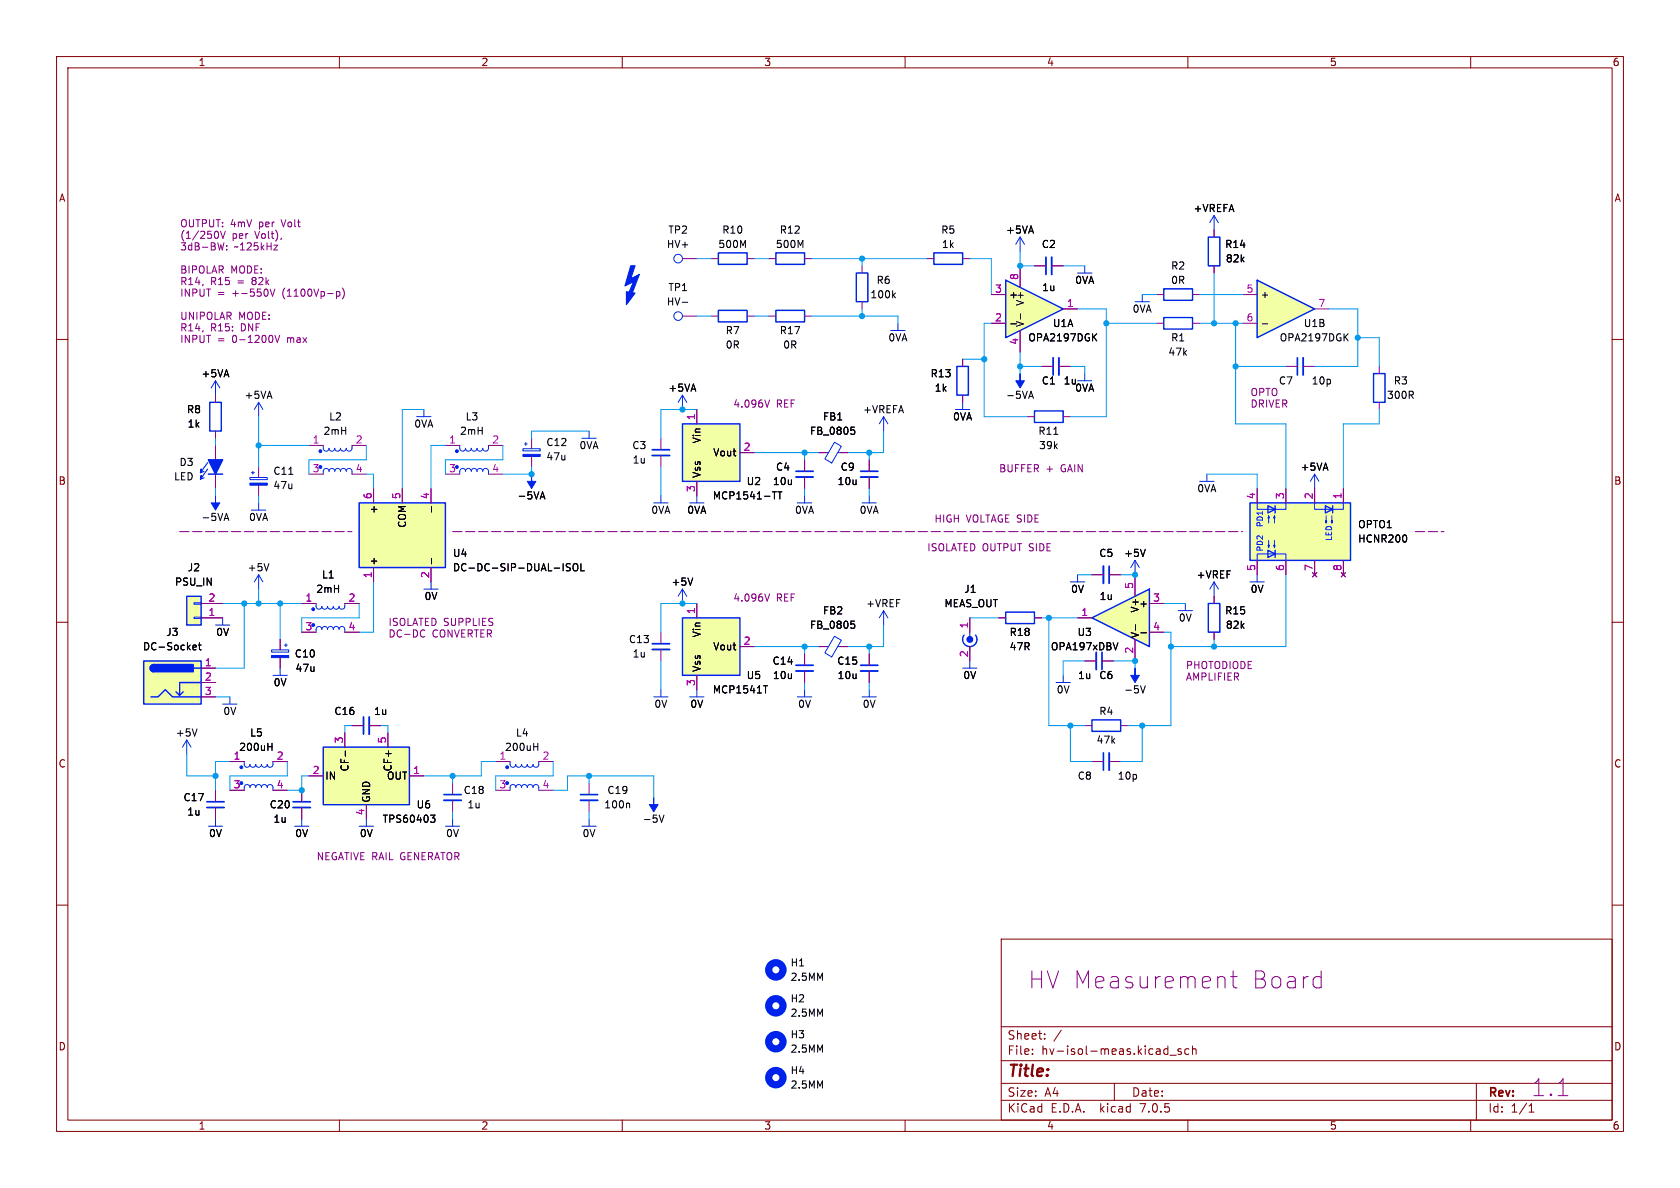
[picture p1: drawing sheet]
<svg xmlns="http://www.w3.org/2000/svg" width="297mm" height="210mm" viewBox="0 0 297 210" stroke-linecap="round" stroke-linejoin="round" font-family="sans-serif">
<g fill="none" stroke="#840000" stroke-width=".18">
<path d="M10 10h277v190h-277zM12 12h273v186h-273zM60 10v2M110 10v2M160 10v2M210 10v2M260 10v2M10 60h2M285 60h2M10 110h2M285 110h2M10 160h2"/>
<path d="M285 160h2M177 166h108v32h-108zM60 198v2M110 198v2M160 198v2M177 194.5h108M177 191.5h108M177 187.5h108M177 181.5h108M182.5 186.3v.1M182.5 185.5v.1M184.7 183.6v.1"/>
<path d="M184.7 182.8v.1M187.6 182.1l-1.3 2M197 191.5v3M206 185.4l.5 .1M206.5 184.9v1.5M206.5 186.3l-.5 .1M206.8 186.5h1.2M208.8 185.5l-.3-.1-.3 .2 .1 .2 .5 .2v.3h-.6M210 198v2M210.2 185.5l-.5-.1-.2 .3v.4l.1 .2h.6M210.8 185.5l.2-.1 .4 .1 .1 .9M210.8 184.9v1.5"/>
<path d="M260 198v2M261 191.5v6.5M270.3 196.6h.9M270.7 195.1v1.5"/>
</g>
<g fill="#f3ffa5" stroke="#f3ffa5" stroke-width=".18">
<path d="M63.5 88.9h15.2v11.4h-15.2z"/>
<path d="M120.6 74.9h10.2v10.2h-10.2z"/>
<path d="M33 105.4h2.6v5.1h-2.6z"/>
<path d="M57.1 132.1h15.3v10.1h-15.3z"/>
<path d="M25.4 116.8h10.2v7.7h-10.2z"/>
<path d="M120.6 109.2h10.2v10.2h-10.2z"/>
</g>
<g fill="none" stroke="#0023eb" stroke-width=".25">
<path d="M127 44.7h5.1v2h-5.1zM127 54.9h5.1v2h-5.1zM137.2 44.7h5v2h-5zM165.1 44.7h5.1v2h-5.1zM213.6 41.9h2v5.1h-2zM37.1 71.1h2v5.1h-2zM120.6 74.9h10.2v10.2h-10.2zM36.8 83.8h2.6M63.5 88.9h15.2v11.4h-15.2zM25.4 116.8h10.2v7.7h-10.2zM27.2 117.5a.64 .64 0 0 0-.7 .6 .64 .64 0 0 0 .7 .6M33 105.4h2.6v5.1h-2.6z"/>
<path d="M34.3 118.1h1.3M120.6 109.2h10.2v10.2h-10.2zM170.4 112.3a1.27 1.27 0 0 0 .2 1.7 1.27 1.27 0 0 0 1.7 0 1.27 1.27 0 0 0 .2-1.7M177.8 108.2h5.1v2h-5.1zM213.6 106.7h2v5.1h-2zM26.7 123.2h1.2l1.3-1.3 1.3 1.3h5.1M32.4 122.3l-.7 .6M35.6 120.7h-3.9v2.2l-.6-.6M57.1 132.1h15.3v10.1h-15.3zM193 127.3h5.1v2h-5.1z"/>
</g>
<g fill="none" stroke="#840084" stroke-width=".18">
<path d="M120.6 45.7h2.6M120.6 55.9h2.6M125.7 45.7h1.3M125.7 55.9h1.3M132.1 45.7h1.2M132.1 55.9h1.2M135.9 45.7h1.3M142.2 45.7h1.3M163.8 45.7h1.3M170.2 45.7h1.2M182.9 47h2M185.9 47h2.1"/>
<path d="M214.6 40.6v1.3M214.6 47v1.3M38.1 69.9v1.2M38.1 76.2v1.3M38.1 78.7v2.6M54.6 78.7h2.5M62.2 78.7h2.6M78.7 78.7h2.6M86.4 78.7h2.5M94 77.5v1.8M116.8 77.5v2M123.2 72.4v2.5"/>
<path d="M38.1 83.8v2.6M45.7 82.6v1.8M45.7 85.8v1.8M54.6 83.8h2.5M62.2 83.8h2.6M66 86.4v2.5M71.1 86.4v2.5M76.2 86.4v2.5M78.7 83.8h2.6M86.4 83.8h2.5M94 80.7v1.9M116.8 80.5v2.1"/>
<path d="M123.2 85.1v2.5M130.8 80h2.5M35.6 106.7h3.8M35.6 109.2h3.8M35.6 118.1h2.5M49.5 113v1.9M49.5 116.3v1.8M53.3 106.7h2.6M53.3 111.8h2.6M61 106.7h2.5M61 111.8h2.5M66 100.3v2.6"/>
<path d="M76.2 100.3v2.6M116.8 111.8v2M116.8 114.8v2M123.2 106.7v2.5M123.2 119.4v2.5M130.8 114.3h2.5M142.2 115.6v2M142.2 118.6v2.1M144.8 114.3h1.2M148.6 114.3h1.3M171.4 109.2v2.6M171.4 114.3v2.5"/>
<path d="M176.5 109.2h1.3M182.9 109.2h1.2M193 101.6h2.1M196.1 101.6h2M214.6 105.4v1.3M214.6 111.8v1.2M35.6 120.7h2.5M35.6 123.2h2.5M38.1 139.7v2M40.6 134.6h2.6M40.6 139.7h2.6M48.3 134.6h2.5"/>
<path d="M48.3 139.7h2.5M53.3 139.7v2M54.6 137.2h2.5M61 129.5v2.6M62.2 128.3h2.1M65.3 128.3h2M68.6 129.5v2.6M72.4 137.2h2.5M80 138.4v2.1M87.6 134.6h2.6M87.6 139.7h2.6M95.2 134.6h2.6"/>
<path d="M95.2 139.7h2.6M104.1 138.4v2.1M191.8 128.3h1.2M193 134.6h2.1M196.1 134.6h2M198.1 128.3h1.3M38.1 142.7v2.1M53.3 142.7v2.1M64.8 142.2v2.6M80 141.5v2M104.1 141.5v2"/>
</g>
<g fill="none" stroke="#000" stroke-width=".18">
<path d="M120.6 53.4h1M39.7 91.7h.6M40 90.7l.5 1.3M47.5 99.6l-.4 1.3M76.3 89.6v.9M76.3 98.7v1M95.6 87.8h.6M95.9 86.9l.4 1.3M100.8 99.7l-.5-.1-.2 .3 .1 .3 .6 .2v.4l-.2 .1-.5-.1M101.4 99.8l.2-.2a.43 .43 0 0 1 .6 .5v.4a.42 .42 0 0 1-.5 .4 .42 .42 0 0 1-.4-.4zM102.7 99.6v1.3h.6M136.5 86.9h.8"/>
<path d="M137.5 86.9h.7M137.9 86.9v1.3M202.5 97.1l-.4 1.3M34.3 114l.4 .1v.2l-.6 .2M34.7 114.8l-.4 .1M35.1 114h.5M35.3 113.6v1.1l.3 .2M122.5 102.2l-.5 1.2M150.5 109.8h.6M150.6 110.3h.3l.2 .2-.1 .5-.4 .1M34.8 128.8l-.4 1.3M47.4 132h.7"/>
<path d="M48.1 131.4v1.3M61.1 132.7v1M94.4 132h.7M95.1 131.4v1.3M135 121.2h.7M201.6 121.2l.5 1.3 .4-1.3M76.1 144.1h.8l-.4 .5 .3 .1 .1 .4-.2 .3h-.4M111.1 142l.2 .2v.6M116.5 144.1l.5 1.3 .4-1.3"/>
</g>
<g fill="none" stroke="#0023eb" stroke-width=".18">
<path d="M214.6 38.1l-.7 1.3M214.6 38.1v2.5M214.6 38.1l.8 1.3M180.3 41.9l-.7 1.3M180.3 41.9v2.6M180.3 41.9l.8 1.3M38.1 67.3v2.6M38.1 67.3l-.8 1.3M38.1 67.3l.8 1.3M45.7 71.1v2.6M45.7 71.1l-.7 1.3M45.7 71.1l.8 1.3"/>
<path d="M57.1 78.7l.1 .8 .4 .3 .4-.2 .2-.4 .1 .4 .3 .2 .4-.2 .2-.4 .1 .4 .3 .1 .4-.1 .2-.4 .1 .4 .3 .1h.4l.2-.5 .2 .5h.4l.4-.3v-.7M73.7 73.7h2.5M74.9 72.4v1.3M81.3 78.7v.8l.5 .3 .3-.2 .2-.4 .1 .4 .3 .2 .5-.2 .1-.4 .1 .4 .3 .1 .4-.1 .2-.4 .1 .4 .3 .1h.4l.2-.5 .2 .5h.5l.3-.3 .1-.7M92.5 79.3h3v.4h-3zM92.7 78.5h.5M93 78.2v.5M102.9 77.5h2.5M104.1 76.2v1.3M120.6 69.9l-.7 1.2M120.6 69.9v2.5M120.6 69.9l.8 1.2"/>
<path d="M38.1 81.3v2.5M44.2 84.4h3v.4h-3zM44.4 90.2h2.6M44.4 83.6h.6M44.7 83.3v.5M45.7 88.9v1.3M57.1 83.8l.1-.7 .5-.3 .3 .2 .2 .3 .1-.3 .3-.2 .4 .1 .2 .4 .1-.3 .3-.2 .4 .1 .2 .4 .1-.3 .2-.2 .5 .1 .2 .4 .2-.4 .4-.1 .4 .3v.7M81.3 83.8v-.7l.5-.3 .4 .2 .1 .3 .1-.3 .3-.2 .4 .1 .2 .4 .1-.3 .3-.2 .5 .1 .1 .4 .1-.3 .3-.2 .4 .1 .2 .4 .2-.4 .5-.1 .3 .3 .1 .7M115.6 88.9h2.5M116.8 87.6v1.3M121.9 88.9h2.6M123.2 87.6v1.3"/>
<path d="M141 88.9h2.5M142.2 87.6v1.3M152.4 88.9h2.5M153.7 87.6v1.3M200.7 99.1l-.8 1.2M200.7 99.1v2.5M200.7 99.1l.7 1.2M34.3 106.6h1.3v.2h-1.3zM34.3 109.1h1.3v.2h-1.3zM38.1 110.5h2.5M39.4 109.2v1.3M45.7 101.6v2.5"/>
<path d="M45.7 101.6l-.7 1.3M45.7 101.6l.8 1.3M48 114.9h3.1v.4h-3.1zM48.3 119.4h2.5M49.5 118.1v1.3M50.3 114h.5M50.5 113.8v.5M55.9 106.7v.7l.5 .3 .3-.1 .2-.4 .1 .3 .3 .2 .5-.1 .1-.4 .1 .3 .3 .2 .4-.1 .2-.4 .1 .3 .3 .2 .4-.1 .2-.4 .2 .4 .5 .1 .3-.3 .1-.7M55.9 111.8v-.8l.5-.3 .4 .2 .1 .4 .1-.4 .3-.1 .4 .1 .2 .4 .1-.4 .3-.1 .5 .1 .1 .4 .1-.3 .3-.2h.4l.2 .5 .2-.4 .5-.1 .3 .3 .1 .7M74.9 104.1h2.6M76.2 102.9v1.2M120.6 104.1v2.6"/>
<path d="M120.6 104.1l-.7 1.3M120.6 104.1l.8 1.3M146 114.3h.4M147.5 112.5l1.2 .7-1.7 2.9-1.2-.7zM148.1 114.3h.5M156.2 108l-.8 1.2M156.2 108v2.5M156.2 108l.8 1.2M170.2 118.1h2.5M171.4 111.8v1.2M171.4 114.3v.5M171.4 116.8v1.3"/>
<path d="M188 119.4v1.3M208.3 108h2.5M209.5 106.7v1.3M214.6 102.9v2.5M214.6 102.9l-.7 1.2M214.6 102.9l.8 1.2M221 102.9h2.5M222.2 101.6v1.3M33 130.8l-.7 1.3M33 130.8v2.6M33 130.8l.8 1.3M39.4 124.5h2.5"/>
<path d="M40.6 123.2v1.3M43.2 134.6v.8l.5 .2 .3-.1 .2-.4 .1 .4 .3 .1 .5-.1 .1-.4 .1 .3 .3 .2 .4-.1 .2-.4 .1 .3 .3 .2 .4-.1 .2-.4 .2 .4 .5 .1 .3-.3 .1-.7M43.2 139.7v-.7l.5-.3 .4 .1 .1 .4 .1-.3 .3-.2 .4 .1 .2 .4 .1-.3 .3-.2 .5 .1 .1 .4 .1-.3 .3-.2 .4 .1 .2 .4 .2-.4 .5-.1 .3 .3 .1 .7M90.2 134.6v.8l.5 .2 .3-.1 .2-.4 .1 .4 .3 .1 .4-.1 .2-.4 .1 .3 .3 .2 .4-.1 .2-.4 .1 .3 .3 .2 .4-.1 .2-.4 .2 .4 .5 .1 .3-.3v-.7M90.2 139.7v-.7l.5-.3 .4 .1 .1 .4 .1-.3 .3-.2 .4 .1 .2 .4 .1-.3 .3-.2 .5 .1 .1 .4 .1-.3 .3-.2 .4 .1 .2 .4 .2-.4 .4-.1 .4 .3v.7M115.6 123.2h2.5M116.8 121.9v1.3M121.9 123.2h2.6M123.2 121.9v1.3M141 123.2h2.5M142.2 121.9v1.3M152.4 123.2h2.5"/>
<path d="M153.7 121.9v1.3M186.7 120.7h2.5M36.8 146.1h2.6M38.1 144.8v1.3M52.1 146.1h2.5M53.3 144.8v1.3M63.5 146.1h2.5M64.8 144.8v1.3M78.7 146.1h2.6M80 144.8v1.3M102.9 146.1h2.5M104.1 144.8v1.3"/>
<circle cx="119.9" cy="55.9" r=".76"/>
<circle cx="119.9" cy="45.7" r=".76"/>
</g>
<g fill="#0023eb" stroke="#0023eb" stroke-width=".18">
<path d="M48 115.9h3.1v.4h-3.1z"/>
<path d="M200.7 118.1v1.3h.7l-.7 1.3-.8-1.3h.8z"/>
<path d="M92.5 80.3h3v.4h-3z"/>
<path d="M44.2 85.4h3v.4h-3z"/>
<path d="M38.1 87.6v1.3h.8l-.8 1.3-.8-1.3h.8z"/>
<path d="M94 83.8v1.3h.7l-.7 1.3-.8-1.3h.8z"/>
<path d="M115.6 141v1.2h.7l-.7 1.3-.8-1.3h.8z"/>
<circle cx="56.6" cy="82.5" r=".25"/>
<circle cx="56.6" cy="79.8" r=".25"/>
<circle cx="55.4" cy="110.5" r=".25"/>
<circle cx="55.4" cy="107.7" r=".25"/>
<circle cx="80.8" cy="82.5" r=".25"/>
<circle cx="80.8" cy="79.8" r=".25"/>
<circle cx="42.7" cy="138.4" r=".25"/>
<circle cx="42.7" cy="135.6" r=".25"/>
<circle cx="89.7" cy="138.4" r=".25"/>
<circle cx="89.7" cy="135.6" r=".25"/>
</g>
<path d="M185.9 45.5v3M115.3 80.5h3.1M115.3 114.8h3.1M140.7 118.6h3.1M195.1 100.1v3M65.3 126.7v3.1M196.1 133.1v3M36.6 142.7h3M51.8 142.7h3.1M78.5 141.5h3M102.6 141.5h3.1" fill="none" stroke="#0023eb" stroke-width=".33"/>
<path d="M184.9 45.5v3M115.3 79.5h3.1M115.3 113.8h3.1M140.7 117.6h3.1M196.1 100.1v3M64.3 126.7v3.1M195.1 133.1v3M36.6 141.7h3M51.8 141.7h3.1M78.5 140.5h3M102.6 140.5h3.1" fill="none" stroke="#0023eb" stroke-width=".3"/>
<g fill="#0023eb" stroke="#0023eb" stroke-width=".2">
<path d="M110.7 51.6l1.6 .2-1.6 2z"/>
<path d="M111.5 47h.8l-.8 2.3 1.5-.8-1.2 3.3-.5-.2 .7-1.8-1.5 .7z"/>
<circle cx="171.5" cy="113" r=".51"/>
</g>
<g fill="none" stroke="#0023eb" stroke-width="1.3">
<circle cx="137.2" cy="177.8" r="1.27"/>
<circle cx="137.2" cy="190.5" r="1.27"/>
</g>
<g fill="#0023eb" stroke="#0023eb" stroke-width=".25">
<path d="M36.8 81.3h2.6l-1.3 2.5z"/>
<path d="M26.7 117.7l.5-.2v1.2a.64 .64 0 0 1-.6-.3 .64 .64 0 0 1 .1-.7z"/>
<path d="M27.2 117.5h7v1.2h-7z"/>
</g>
<path d="M36.7 82.9l-1.3 1.8 .2-.6-.2 .6 .7-.2M36.7 81.8l-1.3 1.8 .2-.7-.2 .7 .7-.3" fill="none" stroke="#0023eb" stroke-width=".2"/>
<path d="M193 109.2l10.2-5.1v10.2z" fill="#f3ffa5"/>
<path d="M242.8 66h2.1v5.1h-2.1zM221 88.9h17.8v10.2h-17.8zM224.2 89.4l1.2 .6-1.2 .7zM224.2 97.3l1.2 .6-1.2 .7zM225.4 89.4v1.3M225.4 97.3v1.3M234.3 89.4l1.3 .6-1.3 .7zM235.6 89.4v1.3M193 109.2l10.2-5.1v10.2z" fill="none" stroke="#0023eb" stroke-width=".25"/>
<g fill="none" stroke="#840084" stroke-width=".18">
<path d="M227.3 64.8h2.1M230.4 64.8h2M243.8 64.8v1.2M243.8 71.1v1.3M222.2 86.4v2.5M222.2 99.1v2.5M227.3 86.4v2.5M227.3 99.1v2.5M232.4 86.4v2.5M232.4 99.1v2.5M237.5 86.4v2.5M237.5 99.1v2.5"/>
<path d="M153.7 115.6v2M153.7 118.6v2.1M190.5 109.2h2.5M191.8 116.8h2M194.8 116.8h2M200.7 101.6v3.8M200.7 113v3.8M203.2 106.7h2.5M203.2 111.8h2.5M232 101.2l.8 .8M232.8 101.2l-.8 .8M237.1 101.2l.8 .8"/>
<path d="M237.9 101.2l-.8 .8"/>
</g>
<path d="M248.6 94.8v.8M197.6 113.6l-.4 1.3M200.8 110.4v1M201.7 111.9h1" fill="none" stroke="#000" stroke-width=".18"/>
<path d="M230.4 63.2v3.1M152.1 118.6h3.1M193.8 115.3v3.1" fill="none" stroke="#0023eb" stroke-width=".33"/>
<path d="M229.4 63.2v3.1M152.1 117.6h3.1M194.8 115.3v3.1" fill="none" stroke="#0023eb" stroke-width=".3"/>
<g fill="none" stroke="#0023eb" stroke-width=".18">
<path d="M222.2 88.9v1.1h5.1v-1.1M222.2 99.1v-1.2h5.1v1.2M224.3 91.2l.1 .4h-.2l.1-.4v1.3M224.3 95.5v1.3l-.1-.4h.2l-.1 .4M225.3 91.2l.1 .4h-.2l.1-.4v1.3M225.3 95.5v1.3l-.1-.4h.2l-.1 .4M232.4 88.9v1.1h5.1v-1.1M232.4 83.8l-.8 1.3M232.4 83.8v2.6M232.4 83.8l.8 1.3M234.4 91.2v1.3l-.1-.4h.3l-.2 .4M235.5 91.2v1.3l-.2-.4h.3l-.1 .4"/>
<path d="M189.2 102.9h2.6M190.5 101.6v1.3"/>
</g>
<path d="M221 88.9h17.8v10.2h-17.8z" fill="#f3ffa5" stroke="#f3ffa5" stroke-width=".18"/>
<path d="M222.2 49.5l10.2 5.1-10.2 5.1z" fill="#f3ffa5"/>
<path d="M205.7 56.1h5.1v2.1h-5.1zM205.7 51.1h5.1v2h-5.1zM222.2 49.5l10.2 5.1-10.2 5.1z" fill="none" stroke="#0023eb" stroke-width=".25"/>
<path d="M180.3 47v3.8M180.3 58.4v3.8M204.5 52.1h1.2M204.5 57.2h1.2M210.8 52.1h1.3M210.8 57.2h1.3M219.7 52.1h2.5M219.7 57.2h2.5M232.4 54.6h2.5M144.8 80h1.2M148.6 80h1.3" fill="none" stroke="#840084" stroke-width=".18"/>
<path d="M180.4 55.5v.9M223.2 57.2h.9M237.8 59.5l.5 .8M238.3 59l-.7 .7M150.5 75.5h.6M150.6 76h.3l.2 .2-.1 .5-.4 .1" fill="none" stroke="#000" stroke-width=".18"/>
<path d="M190.5 48.3h2.5M191.8 47v1.3M147.5 78.2l1.2 .7-1.7 2.9-1.2-.7zM146 80h.4M148.1 80h.5M212.1 85.1h2.5M213.4 83.8v1.3" fill="none" stroke="#0023eb" stroke-width=".18"/>
<path d="M177.8 49.5l10.2 5.1-10.2 5.1z" fill="#f3ffa5"/>
<path d="M137.2 54.9h5v2h-5zM151.4 48.3h2v5h-2zM177.8 49.5l10.2 5.1-10.2 5.1zM169.2 64.8h2v5.1h-2zM182.9 72.6h5.1v2.1h-5.1z" fill="none" stroke="#0023eb" stroke-width=".25"/>
<g fill="none" stroke="#840084" stroke-width=".18">
<path d="M38.5 41l.1 .4-.1 .6M39 40.9l.4 1.2 .4-1.2M39.6 42.9l-.3 1.3M40.1 44.1v.1M40.1 43.4v.1M47.3 51.3v.8M47.8 51.1l.4 1.3 .4-1.3M48.4 43.3h.7l-.7 .9h.7M48.6 59.3l.4 1.2 .4-1.2M49.8 42.1l-.2 .2M59.5 51.5v1.3M59.5 51.6l.4-.1 .2 .3-.1 .5h-.5"/>
<path d="M60.5 50.9a1.46 1.46 0 0 1 0 2M135.9 55.9h1.3M142.2 55.9h1.3M152.4 47v1.3M152.4 53.3v1.3M175.3 57.2h2.5M175.3 52.1h2.5M180.3 47v3.8M180.3 58.4v3.8M182.9 47h2M185.9 47h2.1M188 54.6h2.5"/>
<path d="M214.6 40.6v1.3M214.6 47v1.3M38.1 69.9v1.2M38.1 76.2v1.3M123.2 72.4v2.5M136.1 70.7l-.5 1.3M170.2 63.5v1.3M170.2 69.9v1.2M181.6 73.7h1.3M184.1 64.8h2.1M187.2 64.8h2M188 73.7h1.2"/>
<path d="M66 86.4v2.5M71.1 86.4v2.5M76.2 86.4v2.5M123.2 85.1v2.5M130.8 80h2.5M142.2 81.3v2M142.2 84.3v2.1M144.8 80h1.2M148.6 80h1.3M153.7 81.3v2M153.7 84.3v2.1M222.2 86.4v2.5"/>
<path d="M222.2 99.1v2.5M227.3 86.4v2.5M227.3 99.1v2.5M232.4 86.4v2.5M232.4 99.1v2.5M237.5 86.4v2.5M237.5 99.1v2.5M35.6 109.2h3.8M35.6 106.7h3.8M35.6 118.1h2.5M49.5 113v1.9M49.5 116.3v1.8"/>
<path d="M53.3 106.7h2.6M53.3 111.8h2.6M61 106.7h2.5M61 111.8h2.5M66 100.3v2.6M74.8 111.3l.3 .2M75.1 112.5l-.4 .1M76.2 100.3v2.6M123.2 106.7v2.5M123.2 119.4v2.5M130.8 114.3h2.5M136.1 105l-.5 1.3"/>
<path d="M142.2 115.6v2M142.2 118.6v2.1M144.8 114.3h1.2M148.6 114.3h1.3M153.7 115.6v2M153.7 118.6v2.1M171.4 109.2v2.6M171.4 114.3v2.5M176.5 109.2h1.3M182.9 109.2h1.2M190.5 109.2h2.5M191.8 116.8h2"/>
<path d="M193 101.6h2.1M194.8 116.8h2M196.1 101.6h2M200.7 101.6v3.8M200.7 113v3.8M203.2 106.7h2.5M203.2 111.8h2.5M214.6 105.4v1.3M214.6 111.8v1.2M232 101.2l.8 .8M232.8 101.2l-.8 .8M237.1 101.2l.8 .8"/>
<path d="M237.9 101.2l-.8 .8M35.6 120.7h2.5M35.6 123.2h2.5M38.1 139.7v2M40.6 134.6h2.6M40.6 139.7h2.6M48.3 134.6h2.5M48.3 139.7h2.5M53.3 139.7v2M54.6 137.2h2.5M61 129.5v2.6M62.2 128.3h2.1"/>
<path d="M65.3 128.3h2M68.6 129.5v2.6M72.4 137.2h2.5M38.1 142.7v2.1M53.3 142.7v2.1M64.8 142.2v2.6M216.1 172.6l.3 .2 .2 .3v1.5M217.6 172.6h1.1M218 171.6v2.6l.1 .3 .6 .1M232.7 172.6h.6l.3 .2M233.6 174.5l-.3 .1h-.6M233.6 171.6v3"/>
<path d="M275.5 193.7h1.7"/>
</g>
<g fill="none" stroke="#000" stroke-width=".18">
<path d="M157.9 52.2l.4 .4M158.3 51.8l-.5 .5M178.7 57.2h1M180.4 55.5v.9M193.3 59.5l.6 .8M193.9 59l-.7 .7M150.5 75.5h.6M150.6 76h.3l.2 .2-.1 .5-.4 .1M182 70.1h.6M182.3 69.2l.4 1.2M76.3 89.6v.9M76.3 98.7v1"/>
<path d="M95.6 87.8h.6M95.9 86.9l.4 1.3M100.8 99.7l-.5-.1-.2 .3 .1 .3 .6 .2v.4l-.2 .1-.5-.1M101.4 99.8l.2-.2a.43 .43 0 0 1 .6 .5v.4a.42 .42 0 0 1-.5 .4 .42 .42 0 0 1-.4-.4zM102.7 99.6v1.3h.6M136.5 86.9h.8M137.5 86.9h.7M137.9 86.9v1.3M202.5 97.1l-.4 1.3M248.6 94.8v.8M34.3 114l.4 .1v.2l-.6 .2M34.7 114.8l-.4 .1"/>
<path d="M35.1 114h.5M35.3 113.6v1.1l.3 .2M122.5 102.2l-.5 1.2M150.5 109.8h.6M150.6 110.3h.3l.2 .2-.1 .5-.4 .1M197.6 113.6l-.4 1.3M200.8 110.4v1M201.7 111.9h1M47.4 132h.7M48.1 131.4v1.3M61.1 132.7v1M135 121.2h.7"/>
<path d="M76.1 144.1h.8l-.4 .5 .3 .1 .1 .4-.2 .3h-.4"/>
</g>
<path d="M157.5 58.4h2.5M158.7 57.2v1.2M200.7 53.3h2.5M201.9 52.1v1.2M156.2 73.7l-.8 1.2M156.2 73.7v2.5M156.2 73.7l.8 1.2M168.9 72.4h2.5M170.2 71.1v1.3M190.5 67.3h2.5M191.8 66v1.3" fill="none" stroke="#0023eb" stroke-width=".18"/>
<path d="M180.3 66v1.3h.8l-.8 1.3-.7-1.3h.7z" fill="#0023eb" stroke="#0023eb" stroke-width=".18"/>
<path d="M187.2 63.2v3.1M140.7 84.3h3.1M152.1 84.3h3.1" fill="none" stroke="#0023eb" stroke-width=".33"/>
<path d="M186.2 63.2v3.1M140.7 83.3h3.1M152.1 83.3h3.1" fill="none" stroke="#0023eb" stroke-width=".3"/>
<g fill="none" stroke="#0023eb" stroke-width="1.3">
<circle cx="137.2" cy="171.4" r="1.27"/>
<circle cx="137.2" cy="184.1" r="1.27"/>
</g>
<path d="M31.7 94h30.5M80 94h139.7M250.2 94h5.1" fill="none" stroke="#840084" stroke-width=".18" stroke-dasharray="1.7 .6"/>
<g fill="none" stroke="#0198eb" stroke-width=".18">
<path d="M123.2 45.7h2.5M123.2 55.9h2.5M133.3 45.7h2.6M133.3 55.9h2.6M143.5 45.7h20.3M143.5 55.9h15.2v1.3M152.4 45.7v1.3M152.4 54.6v1.3M171.4 45.7h3.9v6.4M175.3 57.2h-1.3v16.5h7.6M180.3 44.5v2.5h2.6M188 47h3.8"/>
<path d="M190.5 54.6h5.1v19.1h-6.4M195.6 57.2h8.9M201.9 52.1h2.6M212.1 57.2h7.6M212.1 52.1h7.6M214.6 48.3v8.9M218.4 57.2v17.7h8.9v11.5M234.9 54.6h5.1v10.2h-7.6M240 59.7h3.8v5.1M38.1 77.5v1.2M45.7 73.7v8.9M45.7 78.7h8.9"/>
<path d="M64.8 78.7v2.6h-10.2v2.5M74.9 72.4h-3.8v14M78.7 78.7h-2.5v7.7M88.9 78.7v2.6h-10.2v2.5M104.1 76.2h-10.1v1.3M123.2 72.4h-6.4v5.1M156.2 76.2v3.8h-6.3M170.2 63.5h3.8M180.3 62.2v3.8M180.3 64.8h3.8M189.2 64.8h2.6v1.2M218.4 64.8h8.9"/>
<path d="M243.8 72.4v2.5h-6.3v11.5M38.1 86.4v1.2M45.7 87.6v1.3M64.8 83.8h1.2v2.6M94 82.6v1.2h-5.1M116.8 82.6v5M133.3 80h11.5M142.2 80v1.3M142.2 86.4v1.2M153.7 80v1.3M153.7 86.4v1.2M213.4 83.8h8.8v2.6"/>
<path d="M39.4 106.7h13.9M43.2 106.7v11.4h-5.1M45.7 104.1v2.6M49.5 106.7v6.3M63.5 106.7v2.5h-10.2v2.6M66 102.9v8.9h-2.5M116.8 116.8v5.1M123.2 106.7h-6.4v5.1M133.3 114.3h11.5M142.2 114.3v1.3M153.7 114.3v1.3M156.2 110.5v3.8h-6.3"/>
<path d="M171.4 109.2h5.1M184.1 109.2h6.4M185.4 109.2v19.1h6.4M190.5 101.6h2.5M191.8 116.8h-3.8v2.6M196.8 116.8h3.9v1.3M198.1 101.6h2.6M205.7 111.8h1.3v16.5h-7.6M205.7 106.7h3.8M214.6 113v1.3M227.3 101.6v12.7h-20.3M33 133.4v3.8h5.1"/>
<path d="M38.1 123.2h2.5M40.6 134.6h-2.5v5.1M50.8 134.6v2.6h-10.2v2.5M54.6 137.2h-1.3v2.5h-2.5M62.2 128.3h-1.2v1.2M67.3 128.3h1.3v1.2M80 137.2v1.2M87.6 134.6h-2.5v2.6h-10.2M97.8 134.6v2.6h-10.2v2.5M97.8 139.7h2.5v-2.5h15.3v3.8M104.1 137.2v1.2M142.2 120.7v1.2"/>
<path d="M153.7 120.7v1.2M189.2 128.3v6.3h3.8M201.9 128.3v6.3h-3.8M80 143.5v1.3M104.1 143.5v1.3"/>
</g>
<g fill="#0198eb" stroke="#0198eb" stroke-width=".18">
<circle cx="152.4" cy="45.7" r=".46"/>
<circle cx="152.4" cy="55.9" r=".46"/>
<circle cx="174" cy="63.5" r=".46"/>
<circle cx="45.7" cy="106.7" r=".46"/>
<circle cx="49.5" cy="106.7" r=".46"/>
<circle cx="43.2" cy="106.7" r=".46"/>
<circle cx="45.7" cy="78.7" r=".46"/>
<circle cx="104.1" cy="137.2" r=".46"/>
<circle cx="53.3" cy="139.7" r=".46"/>
<circle cx="80" cy="137.2" r=".46"/>
<circle cx="38.1" cy="137.2" r=".46"/>
<circle cx="94" cy="83.8" r=".46"/>
<circle cx="120.6" cy="72.4" r=".46"/>
<circle cx="142.2" cy="80" r=".46"/>
<circle cx="120.6" cy="106.7" r=".46"/>
<circle cx="153.7" cy="80" r=".46"/>
<circle cx="200.7" cy="101.6" r=".46"/>
<circle cx="153.7" cy="114.3" r=".46"/>
<circle cx="142.2" cy="114.3" r=".46"/>
<circle cx="185.4" cy="109.2" r=".46"/>
<circle cx="200.7" cy="116.8" r=".46"/>
<circle cx="218.4" cy="57.2" r=".46"/>
<circle cx="214.6" cy="57.2" r=".46"/>
<circle cx="240" cy="59.7" r=".46"/>
<circle cx="218.4" cy="64.8" r=".46"/>
<circle cx="180.3" cy="47" r=".46"/>
<circle cx="195.6" cy="57.2" r=".46"/>
<circle cx="180.3" cy="64.8" r=".46"/>
<circle cx="214.6" cy="114.3" r=".46"/>
<circle cx="207" cy="114.3" r=".46"/>
<circle cx="189.2" cy="128.3" r=".46"/>
<circle cx="201.9" cy="128.3" r=".46"/>
</g>
<g font-size="4.2" fill="#840084">
<text x="181.6" y="175">HV Measurement</text>
<text x="220.7" y="175">Board</text>
<text x="270.5" y="194.1">1.1</text>
</g>
<text font-size="2.8" fill="#840000" x="178" y="190.8">Title:</text>
<g font-size="2.1" fill="#840000">
<text x="178" y="183.9">Sheet:</text>
<text x="178" y="186.6">File:</text>
<text x="184" y="186.6">hv-isol-meas.kicad_sch</text>
<text x="178" y="196.8">KiCad</text>
<text x="178" y="194">Size:</text>
<text x="184.6" y="194">A4</text>
<text x="185.7" y="196.8">E.D.A.</text>
<text x="194.4" y="196.8">kicad</text>
<text x="200" y="194">Date:</text>
<text x="201.5" y="196.8">7.0.5</text>
<text x="263" y="194.2">Rev:</text>
<text x="263" y="196.8">Id:</text>
<text x="267" y="196.8">1/1</text>
</g>
<g font-size="1.8" fill="#840000">
<text x="35" y="11.8">1</text>
<text x="85" y="11.8">2</text>
<text x="135" y="11.8">3</text>
<text x="185" y="11.8">4</text>
<text x="235" y="11.8">5</text>
<text x="285" y="11.8">6</text>
<text x="10.4" y="35.8">A</text>
<text x="285.4" y="35.8">A</text>
<text x="10.3" y="85.8">B</text>
<text x="285.3" y="85.8">B</text>
<text x="10.3" y="135.8">C</text>
<text x="285.3" y="135.8">C</text>
<text x="10.3" y="185.8">D</text>
<text x="285.3" y="185.8">D</text>
<text x="35" y="199.8">1</text>
<text x="85" y="199.8">2</text>
<text x="135" y="199.8">3</text>
<text x="185" y="199.8">4</text>
<text x="235" y="199.8">5</text>
<text x="285" y="199.8">6</text>
</g>
<g font-size="1.8" fill="#840084">
<text x="31.7" y="40.3">OUTPUT: 4mV</text>
<text x="45.7" y="40.3">per</text>
<text x="49.9" y="40.3">Volt</text>
<text x="31.7" y="42.3">(1/250V</text>
<text x="31.7" y="44.4">3dB-BW:</text>
<text x="40.9" y="42.3">per</text>
<text x="41.4" y="44.4">~125kHz</text>
<text x="45.1" y="42.3">Volt),</text>
<text x="31.7" y="48.4">BIPOLAR</text>
<text x="31.7" y="50.5">R14,</text>
<text x="31.7" y="52.5">INPUT</text>
<text x="37.1" y="50.5">R15</text>
<text x="38.3" y="52.5">=</text>
<text x="40.7" y="48.4">MODE:</text>
<text x="41" y="52.5">+-550V</text>
<text x="41.9" y="50.5">=</text>
<text x="44.6" y="50.5">82k</text>
<text x="50" y="52.5">(1100Vp-p)</text>
<text x="31.7" y="56.6">UNIPOLAR</text>
<text x="31.7" y="58.7">R14,</text>
<text x="37.1" y="58.7">R15:</text>
<text x="42.1" y="56.6">MODE:</text>
<text x="42.5" y="58.7">DNF</text>
<text x="31.7" y="60.7">INPUT</text>
<text x="38.3" y="60.7">=</text>
<text x="41" y="60.7">0-1200V</text>
<text x="50.8" y="60.7">max</text>
<text x="221" y="70.1">OPTO</text>
<text x="129.5" y="72.1">4.096V</text>
<text x="137.2" y="72.1">REF</text>
<text x="221" y="72.1">DRIVER</text>
<text x="176.5" y="83.6">BUFFER +</text>
<text x="187.5" y="83.6">GAIN</text>
<text x="165.1" y="92.5">HIGH VOLTAGE SIDE</text>
<text x="163.8" y="97.5">ISOLATED OUTPUT SIDE</text>
<text x="129.5" y="106.4">4.096V</text>
<text x="137.2" y="106.4">REF</text>
<text x="68.6" y="110.7">ISOLATED SUPPLIES</text>
<text x="68.6" y="112.8">DC-DC</text>
<text x="76.3" y="112.8">CONVERTER</text>
<text x="209.5" y="118.4">PHOTODIODE</text>
<text x="209.5" y="120.4">AMPLIFIER</text>
<text x="55.9" y="152.2">NEGATIVE RAIL GENERATOR</text>
</g>
<g font-size="1.8">
<text x="118.1" y="41.5">TP2</text>
<text x="127.6" y="41.5">R10</text>
<text x="137.8" y="41.5">R12</text>
<text x="166.3" y="41.5">R5</text>
<text x="177.8" y="41.5">+5VA</text>
<text x="210.9" y="37.7">+VREFA</text>
<text x="117.8" y="44">HV+</text>
<text x="126.9" y="44">500M</text>
<text x="137.1" y="44">500M</text>
<text x="166.5" y="44">1k</text>
<text x="184.1" y="44">C2</text>
<text x="207" y="47.8">R2</text>
<text x="216.5" y="44">R14</text>
<text x="216.7" y="46.5">82k</text>
<text x="118.1" y="51.6">TP1</text>
<text x="153.8" y="52.9">100k</text>
<text x="154.9" y="50.4">R6</text>
<text x="178.3" y="52.9">+</text>
<text x="184.2" y="51.6">1u</text>
<text x="190" y="50.4">0VA</text>
<text x="207" y="50.4">0R</text>
<text x="222.8" y="52.9">+</text>
<text x="117.8" y="54.2">HV-</text>
<text x="128.2" y="59.2">R7</text>
<text x="137.8" y="59.2">R17</text>
<text x="181.2" y="57.9" transform="rotate(-90 181.2 57.9)">V-</text>
<text x="181.2" y="54.1" transform="rotate(-90 181.2 54.1)">V+</text>
<text x="186.1" y="58">U1A</text>
<text x="200.2" y="55.4">0VA</text>
<text x="230.4" y="58">U1B</text>
<text x="128.2" y="61.8">0R</text>
<text x="138.4" y="61.8">0R</text>
<text x="157" y="60.5">0VA</text>
<text x="181.7" y="60.5">OPA2197DGK</text>
<text x="206.5" y="63.1">47k</text>
<text x="207" y="60.5">R1</text>
<text x="226.2" y="60.5">OPA2197DGK</text>
<text x="35.6" y="66.9">+5VA</text>
<text x="43.2" y="70.7">+5VA</text>
<text x="118.1" y="69.4">+5VA</text>
<text x="164.5" y="66.9">R13</text>
<text x="165.2" y="69.4">1k</text>
<text x="177.8" y="70.7">-5VA</text>
<text x="184.1" y="68.1">C1</text>
<text x="188" y="68.1">1u</text>
<text x="190" y="69.4">0VA</text>
<text x="226" y="68.1">C7</text>
<text x="231.8" y="68.1">10p</text>
<text x="245.1" y="70.7">300R</text>
<text x="246.3" y="68.1">R3</text>
<text x="33" y="73.2">R8</text>
<text x="33.1" y="75.8">1k</text>
<text x="57.1" y="77">2mH</text>
<text x="58.1" y="74.5">L2</text>
<text x="73.2" y="75.8">0VA</text>
<text x="81.3" y="77">2mH</text>
<text x="82.3" y="74.5">L3</text>
<text x="143.1" y="77">FB_0805</text>
<text x="145.4" y="74.5">FB1</text>
<text x="152.5" y="73.2">+VREFA</text>
<text x="168.4" y="74.5">0VA</text>
<text x="183.5" y="77">R11</text>
<text x="31.7" y="82.5">D3</text>
<text x="96.5" y="79">C12</text>
<text x="96.5" y="81.6">47u</text>
<text x="102.4" y="79.6">0VA</text>
<text x="111.7" y="79.6">C3</text>
<text x="111.8" y="82.1">1u</text>
<text x="124" y="78.4" transform="rotate(-90 124 78.4)">Vin</text>
<text x="126.1" y="80.8">Vout</text>
<text x="137.1" y="83.4">C4</text>
<text x="148.6" y="83.4">C9</text>
<text x="183.6" y="79.6">39k</text>
<text x="229.9" y="83.4">+5VA</text>
<text x="30.7" y="85.1">LED</text>
<text x="48.3" y="84.1">C11</text>
<text x="48.3" y="86.6">47u</text>
<text x="91.4" y="88.5">-5VA</text>
<text x="124" y="84.6" transform="rotate(-90 124 84.6)">Vss</text>
<text x="126" y="88.5">MCP1541-TT</text>
<text x="131.9" y="85.9">U2</text>
<text x="136.6" y="85.9">10u</text>
<text x="148" y="85.9">10u</text>
<text x="211.6" y="87.2">0VA</text>
<text x="35.6" y="92.3">-5VA</text>
<text x="44" y="92.3">0VA</text>
<text x="66.9" y="90.9" transform="rotate(-90 66.9 90.9)">+</text>
<text x="71.9" y="93.3" transform="rotate(-90 71.9 93.3)">COM</text>
<text x="115.1" y="91">0VA</text>
<text x="121.4" y="91">0VA</text>
<text x="140.5" y="91">0VA</text>
<text x="151.9" y="91">0VA</text>
<text x="240" y="93.5">OPTO1</text>
<text x="33.1" y="101.2">J2</text>
<text x="43.7" y="101.2">+5V</text>
<text x="66.9" y="100.1" transform="rotate(-90 66.9 100.1)">+</text>
<text x="80" y="98.6">U4</text>
<text x="80" y="101.2">DC-DC-SIP-DUAL-ISOL</text>
<text x="194.3" y="98.6">C5</text>
<text x="198.7" y="98.6">+5V</text>
<text x="240" y="96.1">HCNR200</text>
<text x="30.9" y="103.7">PSU_IN</text>
<text x="55.9" y="105">2mH</text>
<text x="56.9" y="102.4">L1</text>
<text x="75" y="106.2">0V</text>
<text x="118.7" y="103.7">+5V</text>
<text x="153.1" y="107.5">+VREF</text>
<text x="166.9" y="107.5">MEAS_OUT</text>
<text x="170.4" y="105">J1</text>
<text x="189.3" y="105">0V</text>
<text x="194.3" y="106.2">1u</text>
<text x="201.4" y="107.5">+</text>
<text x="211.5" y="102.4">+VREF</text>
<text x="221" y="105">0V</text>
<text x="29.3" y="112.6">J3</text>
<text x="38.2" y="112.6">0V</text>
<text x="111.1" y="113.9">C13</text>
<text x="124" y="112.7" transform="rotate(-90 124 112.7)">Vin</text>
<text x="143.1" y="111.3">FB_0805</text>
<text x="145.4" y="108.8">FB2</text>
<text x="178.4" y="112.6">R18</text>
<text x="190.4" y="112.6">U3</text>
<text x="201.5" y="112.9" transform="rotate(-90 201.5 112.9)">V-</text>
<text x="201.5" y="108.3" transform="rotate(-90 201.5 108.3)">V+</text>
<text x="208.3" y="110">0V</text>
<text x="216.5" y="108.8">R15</text>
<text x="216.7" y="111.3">82k</text>
<text x="25.2" y="115.1">DC-Socket</text>
<text x="52.1" y="116.4">C10</text>
<text x="52.2" y="118.9">47u</text>
<text x="111.8" y="116.4">1u</text>
<text x="124" y="118.9" transform="rotate(-90 124 118.9)">Vss</text>
<text x="126.1" y="115.1">Vout</text>
<text x="136.5" y="117.7">C14</text>
<text x="148" y="117.7">C15</text>
<text x="178.4" y="115.1">47R</text>
<text x="185.7" y="115.1">OPA197xDBV</text>
<text x="48.3" y="121.5">0V</text>
<text x="115.6" y="125.3">0V</text>
<text x="122" y="125.3">0V</text>
<text x="126" y="122.7">MCP1541T</text>
<text x="131.9" y="120.2">U5</text>
<text x="136.6" y="120.2">10u</text>
<text x="141" y="125.3">0V</text>
<text x="148" y="120.2">10u</text>
<text x="152.5" y="125.3">0V</text>
<text x="170.2" y="120.2">0V</text>
<text x="186.7" y="122.7">0V</text>
<text x="190.5" y="120.2">1u</text>
<text x="194.3" y="120.2">C6</text>
<text x="198.7" y="122.7">-5V</text>
<text x="31" y="130.4">+5V</text>
<text x="39.4" y="126.6">0V</text>
<text x="44.2" y="130.4">L5</text>
<text x="59.1" y="126.6">C16</text>
<text x="66.1" y="126.6">1u</text>
<text x="91.1" y="130.4">L4</text>
<text x="193.8" y="131.6">47k</text>
<text x="194.3" y="126.6">R4</text>
<text x="42.2" y="132.9">200uH</text>
<text x="57.4" y="138">IN</text>
<text x="61.8" y="136.4" transform="rotate(-90 61.8 136.4)">CF-</text>
<text x="68.4" y="138">OUT</text>
<text x="69.4" y="136.4" transform="rotate(-90 69.4 136.4)">CF+</text>
<text x="89.2" y="132.9">200uH</text>
<text x="190.5" y="138">C8</text>
<text x="197.5" y="138">10p</text>
<text x="32.4" y="141.8">C17</text>
<text x="47.6" y="143.1">C20</text>
<text x="65.6" y="142" transform="rotate(-90 65.6 142)">GND</text>
<text x="73.6" y="143.1">U6</text>
<text x="81.9" y="140.5">C18</text>
<text x="82.6" y="143.1">1u</text>
<text x="106.8" y="143.1">100n</text>
<text x="107.3" y="140.5">C19</text>
<text x="33" y="144.3">1u</text>
<text x="36.9" y="148.1">0V</text>
<text x="48.3" y="145.6">1u</text>
<text x="52.1" y="148.1">0V</text>
<text x="63.6" y="148.1">0V</text>
<text x="67.6" y="145.6">TPS60403</text>
<text x="78.8" y="148.1">0V</text>
<text x="102.9" y="148.1">0V</text>
<text x="113.6" y="145.6">-5V</text>
<text x="139.7" y="171">H1</text>
<text x="139.7" y="173.5">2.5MM</text>
<text x="139.7" y="177.4">H2</text>
<text x="139.7" y="179.9">2.5MM</text>
<text x="139.7" y="183.7">H3</text>
<text x="139.7" y="190.1">H4</text>
<text x="139.7" y="186.2">2.5MM</text>
<text x="139.7" y="192.6">2.5MM</text>
</g>
<g font-size="1.8" fill="#c200c2">
<text x="175.9" y="51.8">3</text>
<text x="180.1" y="49.6" transform="rotate(-90 180.1 49.6)">8</text>
<text x="220.3" y="51.8">5</text>
<text x="175.9" y="56.9">2</text>
<text x="188.6" y="54.4">1</text>
<text x="220.3" y="56.9">6</text>
<text x="233" y="54.4">7</text>
<text x="180.1" y="61" transform="rotate(-90 180.1 61)">4</text>
<text x="122.9" y="74.3" transform="rotate(-90 122.9 74.3)">1</text>
<text x="55.2" y="78.5">1</text>
<text x="55.2" y="83.6">3</text>
<text x="62.8" y="78.5">2</text>
<text x="62.8" y="83.6">4</text>
<text x="79.3" y="78.5">1</text>
<text x="79.3" y="83.6">3</text>
<text x="87" y="78.5">2</text>
<text x="87" y="83.6">4</text>
<text x="131.4" y="79.8">2</text>
<text x="65.8" y="88.3" transform="rotate(-90 65.8 88.3)">6</text>
<text x="70.9" y="88.3" transform="rotate(-90 70.9 88.3)">5</text>
<text x="75.9" y="88.3" transform="rotate(-90 75.9 88.3)">4</text>
<text x="122.9" y="87" transform="rotate(-90 122.9 87)">3</text>
<text x="222" y="88.3" transform="rotate(-90 222 88.3)">4</text>
<text x="227.1" y="88.3" transform="rotate(-90 227.1 88.3)">3</text>
<text x="232.2" y="88.3" transform="rotate(-90 232.2 88.3)">2</text>
<text x="237.2" y="88.3" transform="rotate(-90 237.2 88.3)">1</text>
<text x="222" y="101" transform="rotate(-90 222 101)">5</text>
<text x="227.1" y="101" transform="rotate(-90 227.1 101)">6</text>
<text x="232.2" y="101" transform="rotate(-90 232.2 101)">7</text>
<text x="237.2" y="101" transform="rotate(-90 237.2 101)">8</text>
<text x="36.8" y="106.4">2</text>
<text x="53.9" y="106.4">1</text>
<text x="61.6" y="106.4">2</text>
<text x="65.8" y="102.3" transform="rotate(-90 65.8 102.3)">1</text>
<text x="75.9" y="102.3" transform="rotate(-90 75.9 102.3)">2</text>
<text x="200.4" y="104.2" transform="rotate(-90 200.4 104.2)">5</text>
<text x="203.8" y="106.4">3</text>
<text x="36.8" y="109">1</text>
<text x="53.9" y="111.5">3</text>
<text x="61.6" y="111.5">4</text>
<text x="122.9" y="108.6" transform="rotate(-90 122.9 108.6)">1</text>
<text x="171.2" y="111.2" transform="rotate(-90 171.2 111.2)">1</text>
<text x="191.1" y="109">1</text>
<text x="203.8" y="111.5">4</text>
<text x="36.2" y="117.9">1</text>
<text x="131.4" y="114">2</text>
<text x="171.2" y="116.2" transform="rotate(-90 171.2 116.2)">2</text>
<text x="200.4" y="115.6" transform="rotate(-90 200.4 115.6)">2</text>
<text x="36.2" y="120.4">2</text>
<text x="36.2" y="122.9">3</text>
<text x="122.9" y="121.3" transform="rotate(-90 122.9 121.3)">3</text>
<text x="60.7" y="131.5" transform="rotate(-90 60.7 131.5)">3</text>
<text x="68.3" y="131.5" transform="rotate(-90 68.3 131.5)">5</text>
<text x="41.2" y="134.4">1</text>
<text x="48.9" y="134.4">2</text>
<text x="55.2" y="136.9">2</text>
<text x="73" y="136.9">1</text>
<text x="88.2" y="134.4">1</text>
<text x="95.9" y="134.4">2</text>
<text x="41.2" y="139.4">3</text>
<text x="48.9" y="139.4">4</text>
<text x="88.2" y="139.4">3</text>
<text x="95.9" y="139.4">4</text>
<text x="64.5" y="144.2" transform="rotate(-90 64.5 144.2)">4</text>
</g>
<g font-size="1.4" fill="#0023eb">
<text x="223.4" y="93.3" transform="rotate(-90 223.4 93.3)">PD1</text>
<text x="235.6" y="95.7" transform="rotate(-90 235.6 95.7)">LED</text>
<text x="223.4" y="97.6" transform="rotate(-90 223.4 97.6)">PD2</text>
</g>
</svg>
